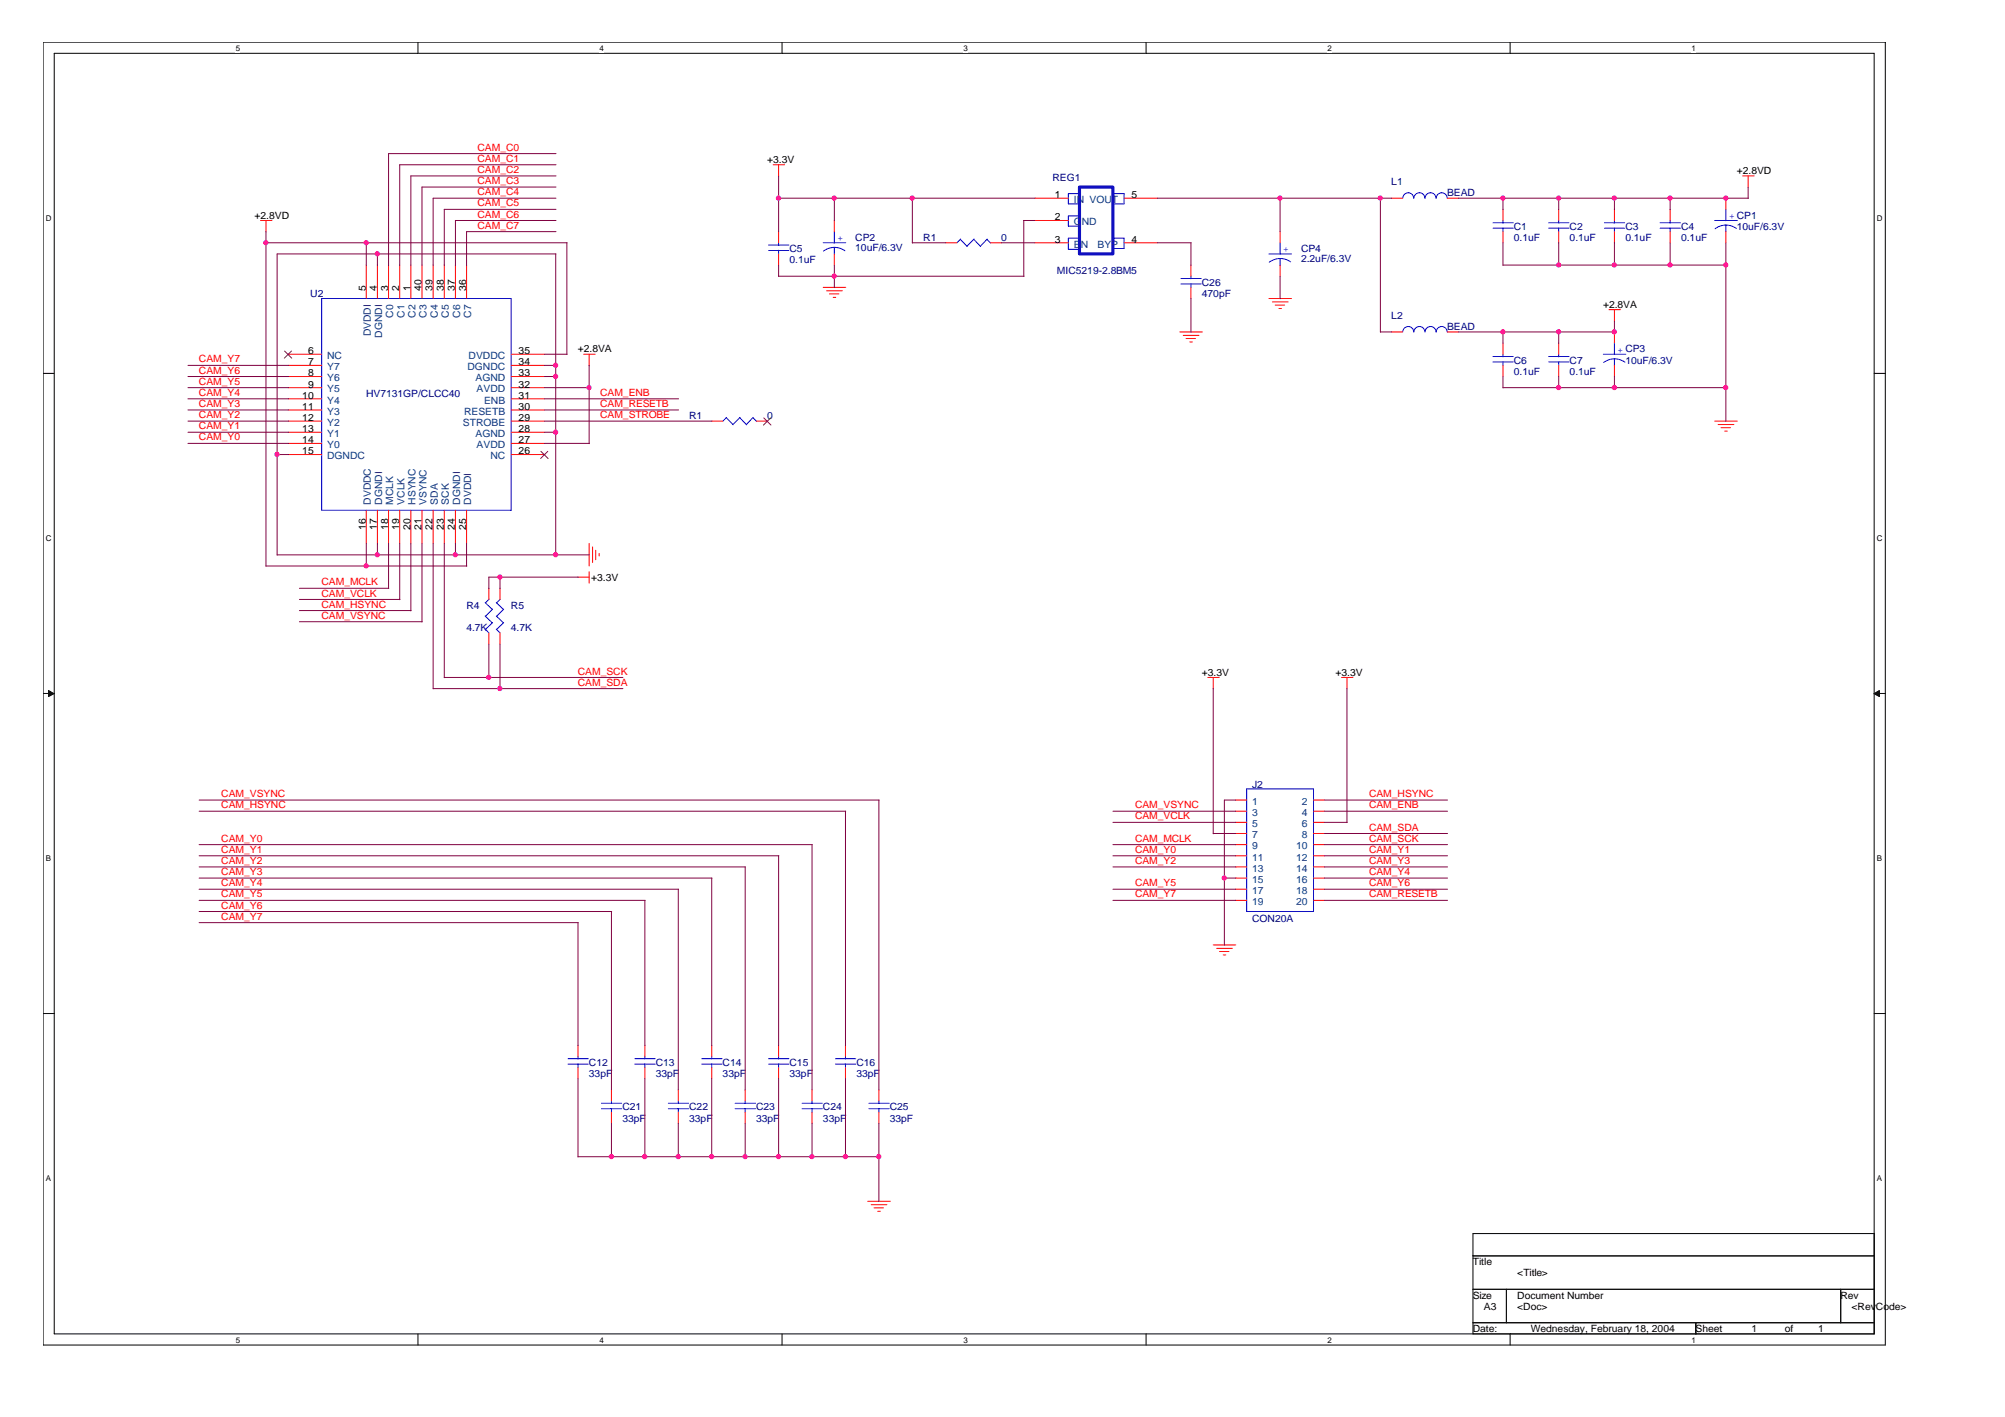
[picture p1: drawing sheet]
<svg xmlns="http://www.w3.org/2000/svg" width="297mm" height="210mm" viewBox="0 0 297 210" stroke-linecap="round" stroke-linejoin="round" font-family="sans-serif">
<path d="M6.4 6.2h272.9v193h-272.9zM8 7.9h269.7v189.7h-269.7z" fill="none" stroke="#000" stroke-width=".15"/>
<g fill="#fff">
<path d="M34.9 6.5h.6v1.3h-.6z"/>
<path d="M34.9 197.8h.6v1.4h-.6z"/>
</g>
<path d="M61.9 6.2v1.7M61.9 197.6v1.6" fill="none" stroke="#000" stroke-width=".15"/>
<g fill="#fff">
<path d="M88.8 6.5h.6v1.3h-.6z"/>
<path d="M88.8 197.8h.6v1.4h-.6z"/>
</g>
<path d="M115.9 6.2v1.7M115.9 197.6v1.6" fill="none" stroke="#000" stroke-width=".15"/>
<g fill="#fff">
<path d="M142.7 6.5h.6v1.3h-.6z"/>
<path d="M142.7 197.8h.6v1.4h-.6z"/>
</g>
<path d="M169.8 6.2v1.7M169.8 197.6v1.6" fill="none" stroke="#000" stroke-width=".15"/>
<g fill="#fff">
<path d="M196.7 6.5h.6v1.3h-.6z"/>
<path d="M196.7 197.8h.6v1.4h-.6z"/>
</g>
<path d="M223.7 6.2v1.7M223.7 197.6v1.6" fill="none" stroke="#000" stroke-width=".15"/>
<g fill="#fff">
<path d="M250.6 6.5h.6v1.3h-.6z"/>
<path d="M250.6 197.8h.6v1.4h-.6z"/>
<path d="M6.8 31.6h.8v1.3h-.8z"/>
<path d="M278 31.6h.8v1.3h-.8z"/>
<path d="M6.8 79.1h.8v1.3h-.8z"/>
<path d="M278 79.1h.8v1.3h-.8z"/>
</g>
<path d="M6.4 55.3h1.6M277.7 55.3h1.6" fill="none" stroke="#000" stroke-width=".15"/>
<g fill="#fff">
<path d="M6.8 126.5h.7v1.3h-.7z"/>
<path d="M278 126.5h.8v1.3h-.8z"/>
</g>
<path d="M6.4 102.7h1.6M277.7 102.7h1.6" fill="none" stroke="#000" stroke-width=".15"/>
<g fill="#000" stroke="#000" stroke-width=".15">
<path d="M7.2 102.3l.8 .5-.8 .4z" fill-rule="evenodd"/>
<path d="M277.6 102.8l.8-.5v.9z" fill-rule="evenodd"/>
</g>
<g fill="#fff">
<path d="M6.8 173.9h.7v1.3h-.7z"/>
<path d="M278 173.9h.8v1.3h-.8z"/>
</g>
<path d="M6.4 150.1h1.6M277.7 150.1h1.6M218.2 182.7h59.5v14.9h-59.5zM218.2 186h59.5M218.2 191h59.5M218.2 195.9h59.5M223.2 191v4.9M251.2 195.9v1.7M272.7 191v4.9" fill="none" stroke="#000" stroke-width=".15"/>
<g fill="none" stroke="#f00" stroke-width=".15">
<path d="M38.6 32.7h1.7M39.4 32.7v1.7M54.3 39.3v4.9M55.9 39.3v4.9M57.6 39.3v4.9M59.2 39.3v4.9M60.9 39.3v4.9M62.5 39.3v4.9M64.2 39.3v4.9M65.8 39.3v4.9M67.5 39.3v4.9M69.1 39.3v4.9"/>
<path d="M114.5 24.4h1.7M115.3 24.4v1.7M115.3 34.3v1.7M115.3 37.6v1.7M123.6 32.7v1.6M123.6 37.6v1.7M140.1 36h1.7M146.7 36h1.7M153.3 32.7h5M153.3 29.4h5M153.3 36h5M166.5 29.4h5"/>
<path d="M166.5 36h5M176.4 39.3v1.6M189.6 34.3v1.7M189.6 39.3v1.6M206.2 29.4h1.6M214.4 29.4h1.7M222.7 31v1.7M222.7 34.3v1.7M230.9 31v1.7M230.9 34.3v1.7M239.2 31v1.7M239.2 34.3v1.7"/>
<path d="M247.4 31v1.7M247.4 34.3v1.7M255.7 29.4v1.6M255.7 34.3v1.7M258.2 26.1h1.7M259 26.1v1.7M42.7 52.5h5M42.7 54.1h5M42.7 55.8h5M42.7 57.4h5M42.7 59.1h5M75.7 52.5h5"/>
<path d="M75.7 54.1h5M75.7 55.8h5M75.7 57.4h5M75.7 59.1h5M86.5 52.5h1.7M87.3 52.5v1.7M122 42.6h3.3M122.5 43.1h2.3M122.9 43.5h1.4M123.4 44h.4M174.8 49.2h3.3M175.3 49.7h2.3"/>
<path d="M175.7 50.1h1.4M176.3 50.7h.3M176.4 42.6v1.6M188 44.2h3.3M188.5 44.7h2.3M188.9 45.2h1.4M189.5 45.7h.4M206.2 49.2h1.6M214.4 49.2h1.7M222.7 50.8v1.7M222.7 54.1v1.7M230.9 50.8v1.7"/>
<path d="M230.9 54.1v1.7M238.4 45.9h1.7M239.2 45.9v1.7M239.2 49.2v1.6M239.2 54.1v1.7M42.7 62.4h5M42.7 60.7h5M42.7 64h5M42.7 65.7h5M42.7 67.3h5M54.3 75.6v4.9M55.9 75.6v4.9"/>
<path d="M57.6 75.6v4.9M59.2 75.6v4.9M60.9 75.6v4.9M62.5 75.6v4.9M64.2 75.6v4.9M65.8 75.6v4.9M67.5 75.6v4.9M69.1 75.6v4.9M75.7 62.4h5M75.7 60.7h5M75.7 64h5M75.7 65.7h5"/>
<path d="M75.7 67.3h5M105.4 62.4h1.7M112 62.4h1.7M254 62.4h3.4M254.5 62.9h2.4M255 63.4h1.4M255.5 63.9h.4M72.4 87.1v1.7M72.4 93.7v1.7M74.1 87.1v1.7M74.1 93.7v1.7M85.6 85.5h1.7"/>
<path d="M87.3 80.5v3.3M87.3 84.7v1.7M87.8 81v2.3M88.3 81.5v1.4M88.8 82v.4M178.9 100.4h1.7M179.7 100.4v1.6M183 118.5h1.7M194.6 118.5h1.6M198.7 100.4h1.7M199.6 100.4v1.6M179.7 140h3.4"/>
<path d="M183 120.2h1.7M183 121.8h1.7M183 123.5h1.7M183 125.1h1.7M183 126.8h1.7M183 128.4h1.7M183 130.1h1.7M183 131.7h1.7M183 133.4h1.7M194.6 120.2h1.6M194.6 121.8h1.6M194.6 123.5h1.6"/>
<path d="M194.6 125.1h1.6M194.6 126.8h1.6M194.6 128.4h1.6M194.6 130.1h1.6M194.6 131.7h1.6M194.6 133.4h1.6M85.6 154.8v1.7M85.6 158.1v1.7M95.5 154.8v1.7M95.5 158.1v1.7M105.4 154.8v1.7M105.4 158.1v1.7"/>
<path d="M115.3 154.8v1.7M115.3 158.1v1.7M125.3 154.8v1.7M125.3 158.1v1.7M180.2 140.5h2.4M180.7 141h1.4M181.2 141.5h.4M90.6 161.4v1.7M90.6 164.7v1.7M100.5 161.4v1.7M100.5 164.7v1.7M110.4 161.4v1.7"/>
<path d="M110.4 164.7v1.7M120.3 161.4v1.7M120.3 164.7v1.7M128.6 177.9h3.3M129.1 178.5h2.3M129.5 178.9h1.4M130 179.4h.4M130.2 161.4v1.7M130.2 164.7v1.7"/>
</g>
<g fill="none" stroke="#00f" stroke-width=".15">
<path d="M113.9 37.1h3M113.9 36.3h3M115.3 36v.3M115.3 37.1v.5M122 36h3.3M123.6 36.6a2.66 2.66 0 0 1 1.6 .5M123.6 36.6a2.73 2.73 0 0 0-1.6 .6M123.6 34.3v1.7M123.6 36.6v1.1M142.3 35.5l1 1M142.3 35.4l-.5 .6M144.3 35.5l1 1"/>
<path d="M144.3 35.4l-1.1 1.1M146.2 35.5l.6 .5M146.3 35.4l-1.1 1.1M158.3 28.7h1.6v1.5h-1.6zM158.3 32h1.6v1.5h-1.6zM158.3 35.3h1.6v1.6h-1.6zM164.9 28.7h1.6v1.5h-1.6zM164.9 35.3h1.6v1.5h-1.6zM188 37.6h3.3M189.6 38.3a2.66 2.66 0 0 1 1.6 .5M189.6 38.3a2.73 2.73 0 0 0-1.6 .5M189.6 36v1.7"/>
<path d="M189.6 38.3v1M207.8 29.4a.83 .83 0 0 1 .8-.8 .83 .83 0 0 1 .9 .8 .83 .83 0 0 1 .8-.8 .83 .83 0 0 1 .8 .8 .83 .83 0 0 1 .8-.8 .83 .83 0 0 1 .9 .8 .83 .83 0 0 1 .8-.8 .83 .83 0 0 1 .8 .8M221.2 33.8h3M221.2 33h3M222.7 32.7v.3M222.7 33.8v.5M229.4 33.8h3M229.4 33h3M230.9 32.7v.3M230.9 33.8v.5M237.7 33.8h3M237.7 33h3"/>
<path d="M239.2 32.7v.3M239.2 33.8v.5M245.9 33.8h3.1M245.9 33h3.1M247.4 32.7v.3M247.4 33.8v.5M254 32.7h3.4M255.7 33.3a2.66 2.66 0 0 1 1.6 .5M255.7 33.3a2.73 2.73 0 0 0-1.6 .6M255.7 31v1.7M255.7 33.3v1.1M47.7 44.2h28v31.4h-28z"/>
<path d="M175 42.1h3M175 41.3h3M176.4 40.9v.4M176.4 42v.6M207.8 49.2a.83 .83 0 0 1 .8-.8 .83 .83 0 0 1 .9 .8 .83 .83 0 0 1 .8-.8 .83 .83 0 0 1 .8 .8 .83 .83 0 0 1 .8-.8 .83 .83 0 0 1 .9 .8 .83 .83 0 0 1 .8-.8 .83 .83 0 0 1 .8 .8M221.2 53.6h3M221.2 52.8h3M222.7 52.5v.4M222.7 53.6v.5M229.4 53.6h3M229.4 52.8h3M230.9 52.5v.4"/>
<path d="M230.9 53.6v.5M237.5 52.5h3.4M239.2 53.2a2.66 2.66 0 0 1 1.5 .5M239.2 53.2a2.73 2.73 0 0 0-1.6 .5M239.2 50.8v1.7M239.2 53.2v1M107.6 61.9l1 1M107.6 61.8l-.5 .6M109.6 61.9l1 1M109.6 61.8l-1 1.1M111.5 61.9l.6 .5M111.6 61.8l-1 1.1"/>
<path d="M71.9 93.2l.5 .5M71.9 91.3l1 1M71.9 89.3l1 1M72.5 88.8l-.6 .5M73 92.2l-1.1 1M73 90.2l-1.1 1.1M73.5 93.2l.6 .5M73.5 91.3l1.1 1M73.5 89.3l1.1 1M74.1 88.8l-.5 .5M74.6 92.2l-1 1M74.6 90.2l-1 1.1"/>
<path d="M184.7 116.9h9.9v18.1h-9.9zM84.1 157.6h3.1M84.1 156.8h3.1M85.6 156.5v.4M85.6 157.6v.5M94.1 157.6h3M94.1 156.8h3M95.5 156.5v.4M95.5 157.6v.5M104 157.6h3M104 156.8h3M105.4 156.5v.4"/>
<path d="M105.4 157.6v.5M113.9 157.6h3M113.9 156.8h3M115.3 156.5v.4M115.3 157.6v.5M123.8 157.6h3M123.8 156.8h3M125.3 156.5v.4M125.3 157.6v.5M89.1 164.2h3M89.1 163.4h3M90.6 163.1v.4"/>
<path d="M90.6 164.2v.5M99 164.2h3M99 163.4h3M100.5 163.1v.4M100.5 164.2v.5M108.9 164.2h3M108.9 163.4h3M110.4 163.1v.4M110.4 164.2v.5M118.8 164.2h3M118.8 163.4h3M120.3 163.1v.4"/>
<path d="M120.3 164.2v.5M128.7 164.2h3M128.7 163.4h3M130.2 163.1v.4M130.2 164.2v.5"/>
</g>
<path d="M42.2 52l1 1.1M43.2 52l-1.1 1.1M80.1 66.9l1.1 1M81.2 66.9l-1.1 1M113.2 61.9l1 1.1M114.2 61.9l-1.1 1.1" fill="none" stroke="#804000" stroke-width=".15"/>
<path d="M159.9 27.7h5v9.9h-5z" fill="none" stroke="#00f" stroke-width=".47"/>
<g fill="none" stroke="#800040" stroke-width=".15">
<path d="M39.4 36h44.6M39.4 34.3v49.6M54.3 36v3.3M55.9 37.6v1.7M82.3 37.6v44.6M82.4 29.4h-18.2v9.9M82.4 26.1h-21.5v13.2M82.4 24.4h-23.2v14.9M82.4 27.7h-19.9v11.6M82.4 22.8h-24.8v16.5M82.4 34.3h-13.3v5M82.4 31h-16.6v8.3"/>
<path d="M82.4 32.7h-14.9v6.6M82.4 37.6h-41.3v44.6M84 36v16.5M115.3 29.4h38.1M115.3 26.1v8.3M115.3 39.3v1.7M123.6 29.4v3.3M123.6 39.3v3.3M135.2 36h5M135.2 29.4v6.6M148.3 36h5M151.6 32.7h1.7"/>
<path d="M151.7 32.7v8.3M171.5 29.4h34.7M171.5 36h5M176.4 36v3.3M189.6 29.3v5M204.5 29.4v19.8M216.1 29.4h42.9M222.7 29.4v1.7M222.7 36v3.3M222.7 39.3h33M230.9 29.4v1.7M230.9 36v3.3"/>
<path d="M239.2 29.4v1.7M239.2 36v3.3M247.4 29.4v1.7M247.4 36v3.3M255.7 36v26.4M259 27.7v1.7M27.8 57.4h14.9M27.8 59.1h14.9M27.8 55.8h14.9M27.8 54.1h14.9M80.7 57.4h6.6M80.7 59.1h19.8"/>
<path d="M80.7 55.8h1.7M80.7 54.1h1.7M80.7 52.5h3.3M87.3 54.1v11.6M115.3 40.9h36.4M176.4 44.2v5M189.6 40.9v3.4M204.5 49.2h1.7M216.1 49.2h23.1M222.7 49.2v1.7M222.7 55.8v1.7M222.7 57.4h33"/>
<path d="M230.9 49.2v1.7M230.9 55.8v1.7M239.2 47.5v1.7M239.2 55.8v1.7M27.8 62.4h14.9M27.8 65.7h14.9M27.8 64h14.9M27.8 60.7h14.9M41.1 67.3h1.6M80.7 62.4h24.8M80.7 65.7h6.6M80.7 64h1.7"/>
<path d="M80.7 60.7h19.8M39.4 83.8h29.8M41.1 82.2h46.2M44.4 87.1h13.2M44.4 92.1h18.2M44.4 88.8h14.9M44.4 90.4h16.5M54.3 80.5v3.4M55.9 80.5v1.7M57.6 80.5v6.7M59.2 80.5v8.3M60.9 80.5v10"/>
<path d="M62.5 80.5v11.6M64.2 80.5v21.5M65.8 80.5v19.9M67.5 80.5v1.7M69.1 80.5v3.4M72.4 95.4v5M74.1 85.5v1.7M74.1 95.4v6.6M85.7 85.5h-13.3v1.7M29.5 118.5h100.8M64.2 102h28.1M65.8 100.4h26.5"/>
<path d="M130.2 118.5v43M179.7 102v21.5M183.1 118.5h-1.7v21.5M196.2 118.5h18.3M199.6 102v19.9M29.5 136.7h56.2M29.5 120.2h95.8M29.5 125.1h90.8M29.5 130.1h76M29.5 128.4h80.9M29.5 133.4h66.1M29.5 135h61.1"/>
<path d="M29.5 131.7h71M29.5 126.8h85.9M85.6 136.7v18.2M90.6 135v26.5M95.5 133.4v21.5M100.5 131.7v29.8M105.4 130.1v24.8M110.4 128.4v33.1M115.3 126.8v28.1M120.3 125.1v36.4M125.3 120.2v34.7M164.9 120.2h18.2"/>
<path d="M164.9 125.1h18.2M164.9 128.4h18.2M164.9 133.4h18.2M164.9 131.7h18.2M164.9 126.8h18.2M164.9 121.8h18.2M179.7 123.5h3.4M181.4 130.1h1.7M196.2 120.2h18.3M196.2 125.1h18.3M196.2 130.1h18.3M196.2 128.4h18.3"/>
<path d="M196.2 133.4h18.3M196.2 131.7h18.3M196.2 126.8h18.3M196.2 121.8h3.4M196.2 123.5h18.3M85.6 159.8v11.6M95.5 159.8v11.6M105.4 159.8v11.6M115.3 159.8v11.6M125.3 159.8v11.6M85.6 171.3h44.7M90.6 166.4v5"/>
<path d="M100.5 166.4v5M110.4 166.4v5M120.3 166.4v5M130.2 166.4v11.6"/>
</g>
<g fill="#f0f" stroke="#f0f" stroke-width=".15">
<circle cx="204.5" cy="29.3" r=".32"/>
<circle cx="222.6" cy="49.2" r=".32"/>
<circle cx="247.4" cy="29.3" r=".32"/>
<circle cx="239.2" cy="49.2" r=".32"/>
<circle cx="230.9" cy="29.3" r=".32"/>
<circle cx="239.2" cy="29.3" r=".32"/>
<circle cx="222.6" cy="29.3" r=".32"/>
<circle cx="230.9" cy="49.2" r=".32"/>
<circle cx="255.7" cy="29.3" r=".32"/>
<circle cx="105.4" cy="171.3" r=".32"/>
<circle cx="90.6" cy="171.3" r=".32"/>
<circle cx="115.3" cy="29.3" r=".32"/>
<circle cx="181.4" cy="130.1" r=".32"/>
<circle cx="120.3" cy="171.3" r=".32"/>
<circle cx="255.7" cy="39.2" r=".32"/>
<circle cx="110.4" cy="171.3" r=".32"/>
<circle cx="239.2" cy="39.2" r=".32"/>
<circle cx="230.9" cy="57.4" r=".32"/>
<circle cx="123.6" cy="40.9" r=".32"/>
<circle cx="247.4" cy="39.2" r=".32"/>
<circle cx="255.7" cy="57.4" r=".32"/>
<circle cx="125.2" cy="171.3" r=".32"/>
<circle cx="130.2" cy="171.3" r=".32"/>
<circle cx="100.5" cy="171.3" r=".32"/>
<circle cx="95.5" cy="171.3" r=".32"/>
<circle cx="115.3" cy="171.3" r=".32"/>
<circle cx="239.2" cy="57.4" r=".32"/>
<circle cx="230.9" cy="39.2" r=".32"/>
<circle cx="74.1" cy="102" r=".32"/>
<circle cx="72.4" cy="100.3" r=".32"/>
<circle cx="55.9" cy="37.6" r=".32"/>
<circle cx="82.3" cy="54.1" r=".32"/>
<circle cx="82.3" cy="64" r=".32"/>
<circle cx="87.3" cy="57.4" r=".32"/>
<circle cx="41" cy="67.3" r=".32"/>
<circle cx="55.9" cy="82.2" r=".32"/>
<circle cx="54.2" cy="83.8" r=".32"/>
<circle cx="54.2" cy="35.9" r=".32"/>
<circle cx="39.4" cy="35.9" r=".32"/>
<circle cx="82.3" cy="55.8" r=".32"/>
<circle cx="189.6" cy="29.3" r=".32"/>
<circle cx="123.6" cy="29.3" r=".32"/>
<circle cx="135.1" cy="29.3" r=".32"/>
<circle cx="67.4" cy="82.2" r=".32"/>
<circle cx="82.3" cy="82.2" r=".32"/>
<circle cx="74.1" cy="85.5" r=".32"/>
</g>
<g font-size="1.5" fill="#f00">
<text x="70.7" y="22.3">CAM_C0</text>
<text x="70.7" y="24">CAM_C1</text>
<text x="70.7" y="28.9">CAM_C4</text>
<text x="70.7" y="27.3">CAM_C3</text>
<text x="70.7" y="25.6">CAM_C2</text>
<text x="70.7" y="30.6">CAM_C5</text>
<text x="70.7" y="33.9">CAM_C7</text>
<text x="70.7" y="32.2">CAM_C6</text>
<text x="29.5" y="53.7">CAM_Y7</text>
<text x="29.5" y="57">CAM_Y5</text>
<text x="29.5" y="58.6">CAM_Y4</text>
<text x="29.5" y="55.3">CAM_Y6</text>
<text x="88.9" y="58.6">CAM_ENB</text>
<text x="29.5" y="61.9">CAM_Y2</text>
<text x="29.5" y="65.2">CAM_Y0</text>
<text x="29.5" y="63.6">CAM_Y1</text>
<text x="29.5" y="60.3">CAM_Y3</text>
<text x="88.9" y="60.3">CAM_RESETB</text>
<text x="88.9" y="61.9">CAM_STROBE</text>
<text x="47.6" y="86.7">CAM_MCLK</text>
<text x="47.6" y="88.4">CAM_VCLK</text>
<text x="47.6" y="91.7">CAM_VSYNC</text>
<text x="47.6" y="90">CAM_HSYNC</text>
<text x="85.6" y="101.6">CAM_SDA</text>
<text x="85.6" y="99.9">CAM_SCK</text>
<text x="32.8" y="118.1">CAM_VSYNC</text>
<text x="32.8" y="119.7">CAM_HSYNC</text>
<text x="168.2" y="119.7">CAM_VSYNC</text>
<text x="202.8" y="119.7">CAM_ENB</text>
<text x="202.8" y="118.1">CAM_HSYNC</text>
<text x="32.8" y="124.7">CAM_Y0</text>
<text x="168.2" y="121.4">CAM_VCLK</text>
<text x="168.2" y="124.7">CAM_MCLK</text>
<text x="202.8" y="123">CAM_SDA</text>
<text x="202.8" y="124.7">CAM_SCK</text>
<text x="32.8" y="129.6">CAM_Y3</text>
<text x="32.8" y="128">CAM_Y2</text>
<text x="32.8" y="131.3">CAM_Y4</text>
<text x="32.8" y="126.3">CAM_Y1</text>
<text x="168.2" y="131.3">CAM_Y5</text>
<text x="168.2" y="126.3">CAM_Y0</text>
<text x="168.2" y="128">CAM_Y2</text>
<text x="202.8" y="131.3">CAM_Y6</text>
<text x="202.8" y="128">CAM_Y3</text>
<text x="202.8" y="126.3">CAM_Y1</text>
<text x="202.8" y="129.6">CAM_Y4</text>
<text x="32.8" y="136.2">CAM_Y7</text>
<text x="32.8" y="132.9">CAM_Y5</text>
<text x="32.8" y="134.6">CAM_Y6</text>
<text x="168.2" y="132.9">CAM_Y7</text>
<text x="202.8" y="132.9">CAM_RESETB</text>
</g>
<g font-size="1.5">
<text x="113.7" y="24.1">+3.3V</text>
<text x="156.3" y="29.4">1</text>
<text x="167.6" y="29.4">5</text>
<text x="257.3" y="25.8">+2.8VD</text>
<text x="37.7" y="32.4">+2.8VD</text>
<text x="156.3" y="32.7">2</text>
<text x="156.3" y="36">3</text>
<text x="167.6" y="36">4</text>
<text x="54.2" y="43.1" transform="rotate(-90 54.2 43.1)">5</text>
<text x="55.8" y="43.1" transform="rotate(-90 55.8 43.1)">4</text>
<text x="57.5" y="43.1" transform="rotate(-90 57.5 43.1)">3</text>
<text x="59.1" y="43.1" transform="rotate(-90 59.1 43.1)">2</text>
<text x="60.8" y="43.1" transform="rotate(-90 60.8 43.1)">1</text>
<text x="62.4" y="43.1" transform="rotate(-90 62.4 43.1)">40</text>
<text x="64.1" y="43.1" transform="rotate(-90 64.1 43.1)">39</text>
<text x="65.7" y="43.1" transform="rotate(-90 65.7 43.1)">38</text>
<text x="67.4" y="43.1" transform="rotate(-90 67.4 43.1)">37</text>
<text x="69" y="43.1" transform="rotate(-90 69 43.1)">36</text>
<text x="237.5" y="45.6">+2.8VA</text>
<text x="45.6" y="52.5">6</text>
<text x="76.8" y="52.5">35</text>
<text x="85.6" y="52.2">+2.8VA</text>
<text x="44.8" y="59.1">10</text>
<text x="45.6" y="54.1">7</text>
<text x="45.6" y="55.8">8</text>
<text x="45.6" y="57.4">9</text>
<text x="76.8" y="54.1">34</text>
<text x="76.8" y="55.8">33</text>
<text x="76.8" y="57.4">32</text>
<text x="76.8" y="59.1">31</text>
<text x="44.8" y="60.7">11</text>
<text x="44.8" y="62.4">12</text>
<text x="44.8" y="64">13</text>
<text x="44.8" y="65.7">14</text>
<text x="76.8" y="60.7">30</text>
<text x="76.8" y="62.4">29</text>
<text x="76.8" y="64">28</text>
<text x="76.8" y="65.7">27</text>
<text x="44.8" y="67.3">15</text>
<text x="76.8" y="67.3">26</text>
<text x="54.2" y="78.5" transform="rotate(-90 54.2 78.5)">16</text>
<text x="55.8" y="78.5" transform="rotate(-90 55.8 78.5)">17</text>
<text x="57.5" y="78.5" transform="rotate(-90 57.5 78.5)">18</text>
<text x="59.1" y="78.5" transform="rotate(-90 59.1 78.5)">19</text>
<text x="60.8" y="78.5" transform="rotate(-90 60.8 78.5)">20</text>
<text x="62.4" y="78.5" transform="rotate(-90 62.4 78.5)">21</text>
<text x="64.1" y="78.5" transform="rotate(-90 64.1 78.5)">22</text>
<text x="65.7" y="78.5" transform="rotate(-90 65.7 78.5)">23</text>
<text x="67.4" y="78.5" transform="rotate(-90 67.4 78.5)">24</text>
<text x="69" y="78.5" transform="rotate(-90 69 78.5)">25</text>
<text x="87.6" y="86.1">+3.3V</text>
<text x="178.1" y="100.1">+3.3V</text>
<text x="197.9" y="100.1">+3.3V</text>
<text x="218.2" y="187.4">Title</text>
<text x="224.8" y="189.1">&lt;Title&gt;</text>
<text x="218.2" y="192.4">Size</text>
<text x="218.2" y="197.3">Date:</text>
<text x="219.8" y="194">A3</text>
<text x="224.8" y="194">&lt;Doc&gt;</text>
<text x="224.8" y="192.4">Document Number</text>
<text x="226.8" y="197.3">Wednesday, February 18, 2004</text>
<text x="251.2" y="197.3">Sheet</text>
<text x="259.5" y="197.3">1</text>
<text x="264.4" y="197.3">of</text>
<text x="269.4" y="197.3">1</text>
<text x="272.7" y="192.4">Rev</text>
<text x="274.3" y="194">&lt;RevCode&gt;</text>
</g>
<g font-size="1.5" fill="#000080">
<text x="155.9" y="26.8">REG1</text>
<text x="206.1" y="27.4">L1</text>
<text x="214.4" y="29.1">BEAD</text>
<text x="126.7" y="35.7">CP2</text>
<text x="136.8" y="35.7">R1</text>
<text x="148.3" y="35.7">0</text>
<text x="224.3" y="34.1">C1</text>
<text x="224.3" y="35.7">0.1uF</text>
<text x="232.5" y="34.1">C2</text>
<text x="232.5" y="35.7">0.1uF</text>
<text x="240.8" y="34.1">C3</text>
<text x="240.8" y="35.7">0.1uF</text>
<text x="249" y="34.1">C4</text>
<text x="249" y="35.7">0.1uF</text>
<text x="257.3" y="34.1">10uF/6.3V</text>
<text x="117" y="37.4">C5</text>
<text x="117" y="39">0.1uF</text>
<text x="126.7" y="37.2">10uF/6.3V</text>
<text x="156.6" y="40.7">MIC5219-2.8BM5</text>
<text x="192.7" y="37.4">CP4</text>
<text x="192.7" y="38.8">2.2uF/6.3V</text>
<text x="46" y="44">U2</text>
<text x="178.1" y="42.3">C26</text>
<text x="178.1" y="44">470pF</text>
<text x="206.1" y="47.3">L2</text>
<text x="214.4" y="48.9">BEAD</text>
<text x="224.3" y="53.9">C6</text>
<text x="232.5" y="53.9">C7</text>
<text x="240.8" y="53.9">10uF/6.3V</text>
<text x="54.2" y="58.8">HV7131GP/CLCC40</text>
<text x="224.3" y="55.5">0.1uF</text>
<text x="232.5" y="55.5">0.1uF</text>
<text x="102.1" y="62.1">R1</text>
<text x="113.7" y="62.1">0</text>
<text x="69.1" y="90.2">R4</text>
<text x="69.1" y="93.5">4.7K</text>
<text x="75.7" y="90.2">R5</text>
<text x="75.7" y="93.5">4.7K</text>
<text x="185.5" y="116.8">J2</text>
<text x="185.5" y="136.6">CON20A</text>
<text x="87.2" y="157.9">C12</text>
<text x="87.2" y="159.5">33pF</text>
<text x="97.2" y="157.9">C13</text>
<text x="97.2" y="159.5">33pF</text>
<text x="107.1" y="157.9">C14</text>
<text x="107.1" y="159.5">33pF</text>
<text x="117" y="157.9">C15</text>
<text x="117" y="159.5">33pF</text>
<text x="126.9" y="157.9">C16</text>
<text x="126.9" y="159.5">33pF</text>
<text x="92.2" y="164.5">C21</text>
<text x="92.2" y="166.1">33pF</text>
<text x="102.1" y="164.5">C22</text>
<text x="102.1" y="166.1">33pF</text>
<text x="112" y="164.5">C23</text>
<text x="112" y="166.1">33pF</text>
<text x="121.9" y="164.5">C24</text>
<text x="121.9" y="166.1">33pF</text>
<text x="131.8" y="164.5">C25</text>
<text x="131.8" y="166.1">33pF</text>
</g>
<g font-size="1.5" fill="#00f">
<text x="124.1" y="35.7">+</text>
<text x="256.2" y="32.4">+ CP1</text>
<text x="190.1" y="37.4">+</text>
<text x="239.6" y="52.3">+ CP3</text>
</g>
<g font-size="1.5" fill="#004080">
<text x="159.1" y="30.1">IN VOUT</text>
<text x="159.1" y="33.4">GND</text>
<text x="159.1" y="36.7">EN</text>
<text x="162.6" y="36.7">BYP</text>
<text x="58.3" y="47" transform="rotate(-90 58.3 47)">C0</text>
<text x="59.9" y="47" transform="rotate(-90 59.9 47)">C1</text>
<text x="61.6" y="47" transform="rotate(-90 61.6 47)">C2</text>
<text x="63.2" y="47" transform="rotate(-90 63.2 47)">C3</text>
<text x="64.9" y="47" transform="rotate(-90 64.9 47)">C4</text>
<text x="66.5" y="47" transform="rotate(-90 66.5 47)">C5</text>
<text x="68.2" y="47" transform="rotate(-90 68.2 47)">C6</text>
<text x="69.8" y="47" transform="rotate(-90 69.8 47)">C7</text>
<text x="48.5" y="53.2">NC</text>
<text x="54.9" y="49.8" transform="rotate(-90 54.9 49.8)">DVDDI</text>
<text x="56.6" y="50" transform="rotate(-90 56.6 50)">DGNDI</text>
<text x="69.4" y="53.2">DVDDC</text>
<text x="48.5" y="54.8">Y7</text>
<text x="48.5" y="56.5">Y6</text>
<text x="48.5" y="58.1">Y5</text>
<text x="48.5" y="59.8">Y4</text>
<text x="69.3" y="54.8">DGNDC</text>
<text x="70.4" y="56.5">AGND</text>
<text x="70.6" y="58.1">AVDD</text>
<text x="71.7" y="59.8">ENB</text>
<text x="48.5" y="61.4">Y3</text>
<text x="48.5" y="63.1">Y2</text>
<text x="48.5" y="64.7">Y1</text>
<text x="68.6" y="63.1">STROBE</text>
<text x="68.7" y="61.4">RESETB</text>
<text x="70.4" y="64.7">AGND</text>
<text x="48.5" y="66.4">Y0</text>
<text x="48.5" y="68">DGNDC</text>
<text x="70.6" y="66.4">AVDD</text>
<text x="72.6" y="68">NC</text>
<text x="54.9" y="74.8" transform="rotate(-90 54.9 74.8)">DVDDC</text>
<text x="56.6" y="74.8" transform="rotate(-90 56.6 74.8)">DGNDI</text>
<text x="58.3" y="74.8" transform="rotate(-90 58.3 74.8)">MCLK</text>
<text x="59.9" y="74.8" transform="rotate(-90 59.9 74.8)">VCLK</text>
<text x="61.6" y="74.8" transform="rotate(-90 61.6 74.8)">HSYNC</text>
<text x="63.2" y="74.8" transform="rotate(-90 63.2 74.8)">VSYNC</text>
<text x="64.9" y="74.8" transform="rotate(-90 64.9 74.8)">SDA</text>
<text x="66.5" y="74.8" transform="rotate(-90 66.5 74.8)">SCK</text>
<text x="68.2" y="74.8" transform="rotate(-90 68.2 74.8)">DGNDI</text>
<text x="69.8" y="74.8" transform="rotate(-90 69.8 74.8)">DVDDI</text>
<text x="185.5" y="119.2">1</text>
<text x="192.9" y="119.2">2</text>
<text x="185.5" y="120.9">3</text>
<text x="185.5" y="122.5">5</text>
<text x="185.5" y="124.2">7</text>
<text x="185.5" y="125.8">9</text>
<text x="192" y="125.8">10</text>
<text x="192.9" y="120.9">4</text>
<text x="192.9" y="122.5">6</text>
<text x="192.9" y="124.2">8</text>
<text x="185.5" y="127.5">11</text>
<text x="185.5" y="129.1">13</text>
<text x="185.5" y="130.8">15</text>
<text x="192" y="127.5">12</text>
<text x="192" y="129.1">14</text>
<text x="192" y="130.8">16</text>
<text x="185.5" y="132.4">17</text>
<text x="185.5" y="134.1">19</text>
<text x="192" y="132.4">18</text>
<text x="192" y="134.1">20</text>
</g>
<g font-size="1.2">
<text x="34.9" y="7.5">5</text>
<text x="88.8" y="7.5">4</text>
<text x="142.7" y="7.5">3</text>
<text x="196.7" y="7.5">2</text>
<text x="250.6" y="7.5">1</text>
<text x="6.8" y="32.7">D</text>
<text x="278" y="32.7">D</text>
<text x="6.8" y="80.1">C</text>
<text x="278" y="80.1">C</text>
<text x="6.8" y="127.5">B</text>
<text x="278" y="127.5">B</text>
<text x="6.8" y="174.9">A</text>
<text x="278" y="174.9">A</text>
<text x="34.9" y="198.9">5</text>
<text x="88.8" y="198.9">4</text>
<text x="142.7" y="198.9">3</text>
<text x="196.7" y="198.9">2</text>
<text x="250.6" y="198.9">1</text>
</g>
</svg>
